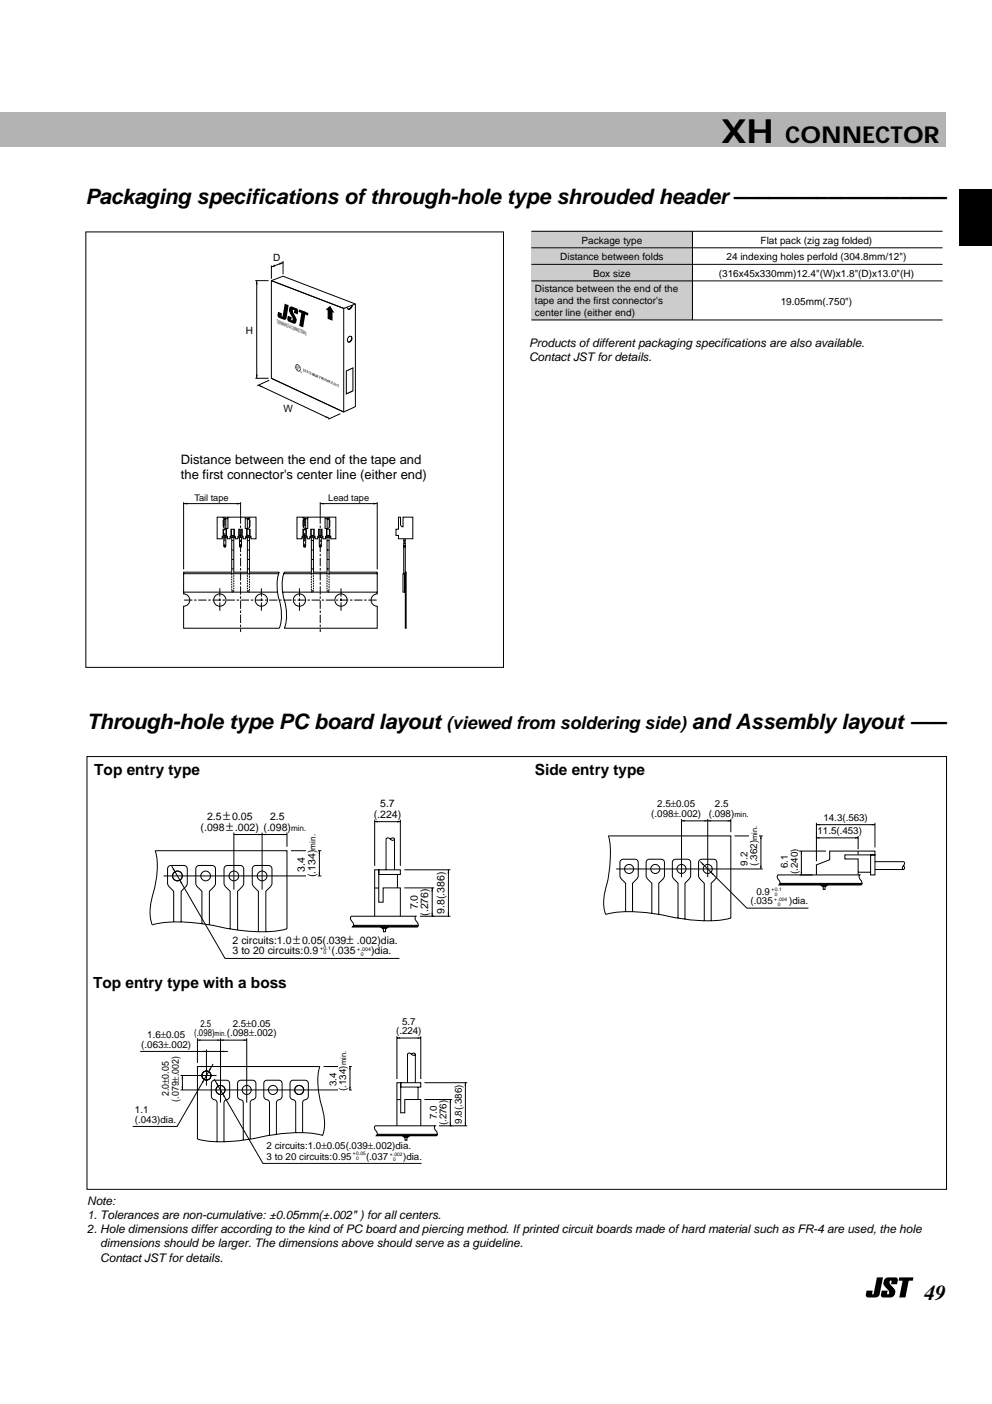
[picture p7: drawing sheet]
<svg xmlns="http://www.w3.org/2000/svg" width="210mm" height="297mm" viewBox="0 0 210 297" stroke-linecap="round" stroke-linejoin="round" font-family="sans-serif">
<path d="M-.1 23.8h200.3v7.4h-200.3z" fill="#b3b3b3"/>
<path d="M203.1 40h6.8v12h-6.8z" fill-rule="evenodd" fill="#000"/>
<path d="M185.6 270.3h1.2l-.7 3.6a.9 .9 0 0 1-.9 .6h-1.5a.49 .49 0 0 1-.5-.6l.2-.8h1.3l-.2 .7h.3zM187.3 270.5l.6-.2h1.6a.49 .49 0 0 1 .5 .6l-.2 .8h-1.3l.2-.7a.48 .48 0 0 0-.5 .4 .48 .48 0 0 0 .3 .5 1.54 1.54 0 0 1 .5 2.4l-.5 .2h-1.6a.49 .49 0 0 1-.5-.6l.2-.8h1.2l-.1 .7a.48 .48 0 0 0 .5-.4 .48 .48 0 0 0-.3-.5 1.54 1.54 0 0 1-.6-2.4zM190.3 270.3h3l-.2 .7h-.8l-.7 3.5h-1.3l.7-3.5h-.9z" fill="#000"/>
<path d="M155.4 176.8h6" fill="none" stroke="#000" stroke-width=".21"/>
<path d="M158.7 174.2h1.9v3.7h-1.9z" fill="#fff"/>
<g fill="none" stroke="#000" stroke-width=".21">
<path d="M32.8 180h27.9v16.5a30.9 30.9 0 0 1-13.3-.2 37.6 37.6 0 0 0-14.1-.9l-1.1 .3a12.5 12.5 0 0 1 .5-7.9 15.5 15.5 0 0 0 .1-7.8zM49.5 176.1v12.1M49.5 176.6h11.2M55.5 176.1v12.1M60.7 176.1v3M61.6 180h6.4M67.6 180v5.3M79.3 173.4v9.8M79.3 173.8h5.4M82.6 177.5l-.5-.2-.4 .2v6.5M82.6 177.5l.5 .3 .4-.3M82.6 177.5l.5-.2 .4 .2"/>
<path d="M83.5 177.5v6.5M84.7 173.4v9.8M34.6 185.3h33.4M36.8 195.1v-6.5a2.64 2.64 0 0 1-1.3-1.7v-3.1a.72 .72 0 0 1 .7-.7h2.7a.72 .72 0 0 1 .7 .7v3.1a2.64 2.64 0 0 1-1.3 1.7v6.5M42.7 195.4v-6.8a2.64 2.64 0 0 1-1.3-1.7v-3.1a.72 .72 0 0 1 .8-.7h2.7a.72 .72 0 0 1 .7 .7v3.1a2.64 2.64 0 0 1-1.3 1.7v7.1M48.7 196.5v-7.9a2.64 2.64 0 0 1-1.3-1.7v-3.1a.72 .72 0 0 1 .7-.7h2.8a.72 .72 0 0 1 .7 .7v3.1a2.64 2.64 0 0 1-1.3 1.7v8.2M54.7 197.1v-8.5a2.64 2.64 0 0 1-1.3-1.7v-3.1a.72 .72 0 0 1 .7-.7h2.7a.72 .72 0 0 1 .7 .7v3.1a2.64 2.64 0 0 1-1.2 1.7v8.5M74.4 193.8h13.6a.91 .91 0 0 0 .3 1.4l.2 .6-.2 .3h-13.7a.91 .91 0 0 0-.3-1.4l-.1-.6zM79.3 193.8v-9.8h.8v6.9h1v-3.1h3.6v6M80.1 184h4.6v1h-4.6zM81.1 196.4h.5v.7h-.5zM84.1 185v2.8"/>
<path d="M85.6 187.8h6.3M85.6 184h9.7M88.9 193.8h6.4M91.5 187.8v6M94.9 184v9.8"/>
<circle cx="37.5" cy="185.3" r="1.03"/>
<circle cx="43.5" cy="185.3" r="1.03"/>
<circle cx="49.5" cy="185.3" r="1.03"/>
<circle cx="55.5" cy="185.3" r="1.03"/>
</g>
<path d="M74.8 195.8h13.7l-.2 .3h-13.7zM80.5 196.1h1.7l-.5 .4-.1-.1h-.5l-.1 .1z" fill="#000" stroke="#000" stroke-width=".21"/>
<path d="M49.5 176.6l.7-.2v.3zM54.8 176.4l.7 .2-.7 .1zM55.5 176.6l.7-.2v.3zM60 176.4l.7 .2-.7 .1zM79.3 173.8l.7-.1v.3zM84 173.7l.7 .1-.7 .2zM67.6 180l.1 .7h-.3zM67.4 184.6h.3l-.1 .7zM91.3 193.1h.3l-.1 .7zM91.5 187.8l.1 .8h-.3zM94.7 193.1h.3l-.1 .7zM94.9 184l.1 .7h-.3z" fill="#000"/>
<path d="M64.9 179.3h2.4v6.3h-2.4z" fill="#fff"/>
<g fill="#000">
<path d="M144.2 173.7l.7-.2v.3zM149.1 173.5l.7 .2-.7 .1zM149.8 173.7l.6-.2v.3zM154 173.5l.6 .2-.6 .1zM161 176.8l.2 .7h-.3zM172.8 177.3l.6-.2v.3zM172.8 174.5l.6-.2v.3zM180.9 177.1l.7 .2-.7 .1zM184.5 174.3l.6 .2-.6 .1zM36.5 183.9l.3-.2 .2 .7zM38.1 186.2l.5 .6-.3 .1zM148.7 182.6l.4 .6-.6-.4z"/>
<path d="M150.4 184.5l.6 .4-.2 .2zM160.9 183.2h.3l-.2 .6zM169.6 180.1l.1 .6h-.3zM169.4 184.4h.3l-.1 .7zM84 219.6l.6-.1v.3zM88.4 219.5l.6 .1-.6 .2zM74 225.6l.2 .7h-.3zM73.9 229.9h.3l-.2 .7zM95.1 237.5h.3l-.1 .7zM95.3 232.6l.1 .7h-.3zM98.3 237.5h.3l-.1 .7zM98.5 229.1l.1 .6h-.3z"/>
</g>
<g fill="none" stroke="#000" stroke-width=".21">
<path d="M128.7 176.8h25.9v17.4a28.7 28.7 0 0 1-12.3-.2 34.9 34.9 0 0 0-13.2-.8l-.9 .3a11.3 11.3 0 0 1 .4-7.3 24 24 0 0 0 .1-9.4zM144.2 173.3v12.3M144.2 173.7h10.4M149.8 173.3v12.3M154.6 173.3v2.8M161 176.8v7M172.8 174.1v8.1M172.8 177.3h8.8M172.8 174.5h12.3M181.6 176.9v2.8M185.1 174.1v5.2M36.3 183.2l11.3 19.6h36.9"/>
<path d="M79.3 187.9h.8M130.4 183.8h31M132.4 192.9v-6a2.45 2.45 0 0 1-1.2-1.6v-2.8a.67 .67 0 0 1 .6-.7h2.6a.67 .67 0 0 1 .6 .7v2.8a2.45 2.45 0 0 1-1.2 1.6v6M137.9 193.2v-6.3a2.45 2.45 0 0 1-1.2-1.6v-2.8a.67 .67 0 0 1 .7-.7h2.5a.67 .67 0 0 1 .7 .7v2.8a2.45 2.45 0 0 1-1.2 1.6v6.6M143.5 194.3v-7.4a2.45 2.45 0 0 1-1.2-1.6v-2.8a.67 .67 0 0 1 .6-.7h2.6a.67 .67 0 0 1 .6 .7v2.8a2.45 2.45 0 0 1-1.2 1.6v7.6M148.2 182.3l9.8 9.8h13.1M149 194.8v-7.9a2.45 2.45 0 0 1-1.2-1.6v-2.8a.67 .67 0 0 1 .7-.7h2.5a.67 .67 0 0 1 .7 .7v2.8a2.45 2.45 0 0 1-1.2 1.6v7.9M164.6 185.1h17.4a.84 .84 0 0 0 .3 1.3l.1 .5-.2 .3h-17.3a.84 .84 0 0 0-.3-1.3l-.1-.5zM169.2 185.1h2.8M169.2 180.1h5.6M169.6 180.1v5M172.8 185.1v-2.1l2.8-1.1v-1.8h9.5v.8h-6.3v.8h2.8v3.4"/>
<path d="M174.2 187.4h.4v.8h-.4zM181.6 180.1v.7M181.6 184.5h2.6M184.2 180.9h.9v4.2h-.9zM185.1 182.3h6.1l.2 .4-.2 .4M185.1 184h6.1M191.2 183.1l-.3 .5 .3 .4M191.2 183.1l.2 .5-.2 .4M84 219.2v9.1M84 219.6h5M89 219.2v9.1M41.8 225.6h25.9a17.2 17.2 0 0 0 .7 9.6l.1 .8a8.1 8.1 0 0 1-.2 4.2 28.7 28.7 0 0 0-12.4 .2 34.9 34.9 0 0 1-13.2 .8l-.9-.2z"/>
<path d="M44.1 230.6h30.3M58.5 240v-6.7a.74 .74 0 0 1 .8-.7l.4-.6v-2.8a.67 .67 0 0 0-.7-.7h-2.5a.67 .67 0 0 0-.7 .7v2.8l.2 .4 .4 .3a.64 .64 0 0 1 .6 .6v6.9M64 239.6v-6.3a.74 .74 0 0 1 .8-.7l.4-.6v-2.8a.67 .67 0 0 0-.6-.7h-2.6a.67 .67 0 0 0-.6 .7v2.8l.2 .4 .4 .3a.64 .64 0 0 1 .6 .6v6.4M68.5 225.6h5.9M74 225.6v5M79.4 238.2h12.7a.84 .84 0 0 0 .3 1.3l.1 .5-.1 .3h-12.7a.84 .84 0 0 0-.3-1.3l-.2-.6zM84 238.2v-9.1h.8v6.3h.8v-2.8h3.4v5.6M84.8 229.1h4.2v.9h-4.2zM87.1 223l-.5-.2-.4 .2v6.1M87.1 223l.4 .3 .4-.3M87.1 223l.4-.2 .4 .2M87.9 223v6.1"/>
<path d="M88.5 230v2.6M89.8 232.6h5.9M89.8 229.1h9.1M92.9 238.2h6M95.3 232.6v5.6M98.5 229.1v9.1M45.9 241.5v-8.2a.74 .74 0 0 0-.8-.7l-.4-.6v-2.8a.67 .67 0 0 1 .7-.7h2.5a.67 .67 0 0 1 .7 .7v2.8l-.2 .4-.4 .3a.64 .64 0 0 0-.6 .6v8.2M52.9 241v-7.7a.74 .74 0 0 1 .8-.7l.4-.6v-2.8a.67 .67 0 0 0-.6-.7h-2.6a.67 .67 0 0 0-.6 .7v2.8l.2 .4 .4 .3a.64 .64 0 0 1 .6 .6v7.9M85.7 240.5h.4v.7h-.4z"/>
<circle cx="37.5" cy="185.3" r="1.03"/>
<circle cx="133.1" cy="183.8" r=".96"/>
<circle cx="138.7" cy="183.8" r=".96"/>
<circle cx="144.2" cy="183.8" r=".96"/>
<circle cx="149.8" cy="183.8" r=".96"/>
<circle cx="43.7" cy="227.5" r=".96"/>
<circle cx="46.7" cy="230.6" r=".96"/>
<circle cx="52.2" cy="230.6" r=".96"/>
<circle cx="57.8" cy="230.6" r=".96"/>
<circle cx="63.3" cy="230.6" r=".96"/>
</g>
<path d="M165.1 186.9h17.3l-.2 .3h-17.3zM173.6 187.2h1.6l-.5 .4-.1-.2h-.4l-.1 .2zM79.9 240h12.6l-.1 .3h-12.7zM85.1 240.3h1.6l-.5 .4-.1-.2h-.4l-.1 .2z" fill="#000" stroke="#000" stroke-width=".21"/>
<path d="M71.6 225h2.2v5.8h-2.2z" fill="#fff"/>
<path d="M38.4 229.9h.3l-.1 .7zM38.6 227.5l.1 .7h-.3zM41.8 220.1l.6-.2v.3zM43.2 228.4l-.2 .6-.3-.1zM43 222.3l.7 .1-.7 .2zM44.4 226l.2 .2-.4 .5zM45.7 229.3l.3-.2 .2 .7zM46 219.9l.7 .2-.7 .1zM46.7 220.1l.6-.2v.3zM46.7 222.4l.6-.1v.3zM47.2 231.5l.4 .5-.2 .1zM51.5 219.9l.7 .2-.7 .1z" fill="#000"/>
<g fill="none" stroke="#000" stroke-width=".21">
<path d="M18.4 160.1h181.9v91.5h-181.9zM41.8 219.7v5.2M46.7 219.7v13.6M52.2 219.7v13.6M29.7 222.4h18.5M38.2 230.6h5.9M38.2 227.5h7.6M38.6 227.5v3.1M41.8 220.1h10.4M43.7 222.1v7.6M45.1 225.1l-7.6 13.2h-9.4M45.3 228.3l10.3 17.8h33.6"/>
<path d="M84 232.6h.8"/>
<circle cx="43.7" cy="227.5" r=".96"/>
<circle cx="46.7" cy="230.6" r=".96"/>
</g>
<path d="M18.2 49.1h88.3v92h-88.3z" fill-rule="evenodd" fill="#fff"/>
<g fill="none" stroke="#000" stroke-width=".21">
<path d="M38.9 106.2v14.3M38.9 106.5h12M47 113.7h1.1M47.2 112h.7v1.3h-.7zM47.3 112v1.3M47.4 111.6v-1.7v-.3h.3l.1 2.2M47.4 109.9h.4M47.8 112v1.3M49 113.7v7.7M49 114.4h.5M49 116.4h.5M49 118.4h.5"/>
<path d="M49.5 113.7v7.7M50.9 106.2v2.8M51.9 109.7h.5M52.2 112h.7v1.3h-.7zM52.3 112v1.3M52.3 109.9h.5M52.3 114.4h.5M52.3 116.4h.5M52.3 118.4h.5M52.3 113.7v7.7M52.8 111.6v-1.7l-.1-.3h-.3l-.1 2.2M52.8 113.7v7.7"/>
<path d="M52.8 112v1.3M65.9 114.4h.4M65.9 116.4h.4M65.9 118.4h.4M65.9 113.7v7.7M66.3 113.7v7.7M67.8 106.5h12M67.8 106.2v2.8M69.2 114.4h.4M69.2 116.4h.4M69.2 118.4h.4M69.2 113.7v7.7"/>
<path d="M69.6 113.7v7.7M79.8 106.2v14.3M84.3 113.5l1.1 .2M84.7 112.5h.7M85.3 109.8h.1M85.3 110h.1M85.4 114v-4.1l.1-.3h.2l.1 11.8M85.4 109.9h.4M85.4 114v7.4M85.4 115.5h.4M85.4 115.7h.4M85.7 109.8h1.2"/>
<path d="M87.1 109.4l-.2 .4v2.8l-1.1-.1M87.3 113.3l-1.1 .4h-.4M38.9 121.4h20M38.9 125.3h19.8M49 121.1h-10.1v4.6a1.3 1.3 0 0 1 1.3 1.3 1.3 1.3 0 0 1-1.3 1.3v4.6h20.2a11.6 11.6 0 0 0-.3-7.2l-.2-1.6a7.1 7.1 0 0 1 .5-3h-6.3M49 120.4h.5M49.5 121.1h2.8M52.3 120.4h.5M59.8 125.3h20M60 121.4h19.8M65.9 121.1h-5.7a11.6 11.6 0 0 0 .3 7.2l.1 1.6a7.1 7.1 0 0 1-.4 3h19.6v-4.6a1.3 1.3 0 0 1-1.3-1.3 1.3 1.3 0 0 1 1.3-1.3v-4.6h-10.2M65.9 120.4h.4"/>
<path d="M66.3 121.1h2.9M69.2 120.4h.4M85.3 121.4h.5v3.9h-.5zM85.6 121.4v3.9M85.8 121.1h.1v11.8h-.1z"/>
<circle cx="46.5" cy="127" r="1.3"/>
<circle cx="55.3" cy="127" r="1.3"/>
<circle cx="63.4" cy="127" r="1.3"/>
<circle cx="72.2" cy="127" r="1.3"/>
</g>
<path d="M38.9 106.5l.7-.1v.3zM50.1 106.4l.8 .1-.8 .2zM67.8 106.5l.8-.1v.3zM79 106.4l.8 .1-.8 .2z" fill="#000"/>
<path d="M50.9 109v24.7M67.8 109v24.7M39 127h40.7M46.5 124.5v5M55.3 124.5v5M63.4 124.5v5M72.2 124.5v5" fill="none" stroke="#000" stroke-width=".21" stroke-dasharray="1.8 .4 .5 .4" stroke-linecap="butt"/>
<path d="M49 121.4l.1 3.9h.3l.1-.3v-3.6M49 125h.5M52.8 121.4l-.1 3.9h-.3l-.1-.3v-3.6M52.8 125h-.5M65.9 121.4l.1 3.9h.2l.1-.3v-3.6M65.9 125h.4M69.6 121.4l-.1 3.9h-.2l-.1-.3v-3.6M69.6 125h-.4" fill="none" stroke="#000" stroke-width=".21" stroke-dasharray=".4 .2" stroke-linecap="butt"/>
<path d="M47.2 109.6l.3 .2-.3 .2z" fill="#fff"/>
<path d="M45.9 109.4h8.3v4.6h-1.1v-.5h-1.1v.5h-.6v-.5h-1.1v.5h-.5v-.5h-1.1v.5h-.6v-.5h-1.1v.5h-1.1zM47.2 109.4l.3 .4-.3 .2v1.2l.1 .3 .5 .3h.4v-2.4M47.7 109.7h.5M48.7 113.7h1.1M52 113.7h1.1" fill="none" stroke="#000" stroke-width=".21"/>
<path d="M52.7 109.7l.2-.1v.4l-.2-.1z" fill="#fff"/>
<g fill="none" stroke="#000" stroke-width=".21">
<path d="M47.4 113.7v2.1h.3l.1-.3v-1.8M47.4 115.5h.4M48.9 112h.7v1.3h-.7zM49 112v1.3M49.5 112v1.3M50.3 113.7h1.1M50.5 112h.7v1.3h-.7zM50.6 112v1.3M50.7 113.7l.1 2.1h.2l.1-.3v-1.8M50.7 115.5h.4M51.2 112v1.3M51.9 109.4v2.4l.7-.1 .2-.2 .1-1.5-.2-.2 .2-.4"/>
<path d="M63.9 113.7h1.1M64.1 112h.7v1.3h-.7zM64.2 112v1.3M64.2 111.6v-1.7l.1-.3h.3l.1 2.2M64.2 109.9h.5M64.7 112v1.3M68.8 109.7h.5M69.1 112h.7v1.3h-.7zM69.2 112v1.3M69.2 109.9h.5M69.7 111.6v-1.7l-.1-.3h-.3l-.1 2.2M69.7 112v1.3"/>
</g>
<path d="M47.6 109.6v6.2" fill="none" stroke="#000" stroke-width=".21" stroke-dasharray="1.8 .5 .4 .5" stroke-linecap="butt"/>
<path d="M64.1 109.6l.3 .2-.3 .2z" fill="#fff"/>
<path d="M62.8 109.4h8.3v4.6h-1.1v-.5h-1.1v.5h-.6v-.5h-1.1v.5h-.5v-.5h-1.1v.5h-.6v-.5h-1.1v.5h-1.1zM64.1 109.4l.3 .4-.3 .2v1.2l.1 .3 .5 .3h.4v-2.4M64.6 109.7h.5M65.6 113.7h1.1M68.9 113.7h1.1" fill="none" stroke="#000" stroke-width=".21"/>
<path d="M69.6 109.7l.2-.1v.4l-.2-.1z" fill="#fff"/>
<path d="M64.2 113.7l.1 2.1h.3l.1-.3v-1.8M64.2 115.5h.5M65.8 112h.7v1.3h-.7zM65.9 112v1.3M66.4 112v1.3M67.2 113.7h1.1M67.4 112h.7v1.3h-.7zM67.5 112v1.3M67.6 113.7l.1 2.1h.2l.1-.3v-1.8M67.6 115.5h.4M68 112v1.3M68.8 109.4v2.4l.7-.1 .2-.2 .1-1.5-.3-.2 .3-.4" fill="none" stroke="#000" stroke-width=".21"/>
<path d="M64.5 109.6v6.2" fill="none" stroke="#000" stroke-width=".21" stroke-dasharray="1.8 .5 .4 .5" stroke-linecap="butt"/>
<path d="M84.3 109.4h.4v1.5a.5 .5 0 0 0 .6 .5v-2h2v4.6h-3v-.7h-.5v-1.3h.5z" fill="#fff" stroke="#000" stroke-width=".21"/>
<path d="M38.3 51.6h48.9v38.8h-48.9z" fill-rule="evenodd" fill="#fff"/>
<path d="M57.4 59.4l2.5-1 15.3 5.9v21.7l-2.5 1.2-15.3-7.2zM75.2 64.3l-2.5 .9-15.3-5.8 15.3 5.8v22l-15.3-7.2" fill="none" stroke="#000" stroke-width=".21"/>
<path d="M60.2 64.2l.9 .4-.5 2.7-.3 .4-1.3-.5-.3-.5 .1-.7 .9 .3-.1 .6 .2 .1zM61.3 65l.5-.1 1.2 .5 .1 .5-.1 .6-.8-.3 .1-.6-.3-.1a3.3 3.3 0 0 0 .8 2v.3a.55 .55 0 0 1-.7 .7l-1.2-.6-.1-.5 .1-.6 .8 .3-.1 .6 .3 .1a3.3 3.3 0 0 0-.8-2zM63.9 65.7l.8 .3-.6 3.3-.8-.4zM63.3 65.5l1.9 .7v.6l-2-.8zM68.9 65.5l.9-.8 1 1.5-.4-.2v1.9l-1.1-.4v-1.9z" fill="#000"/>
<path d="M64.7 78.3v.4z" fill="#fff"/>
<path d="M64.2 78l.5 .2v.5l-.5-.2z" fill="#000"/>
<path d="M64.2 78.1l.4 .1v.5l-.4-.2z" fill="#fff"/>
<g fill="#000">
<path d="M62.7 77.1a.83 .83 0 0 1 .8 .5 .83 .83 0 0 1-.2 1 .98 .98 0 0 1-.6-1.5zM64.2 78.2l.5 .3zM64.8 78.3l.3 .2zM64.9 78.7l.2 .2zM65.1 78.4l.3 .6zM65.1 78.4v.6zM64.8 78.7l.3-.3zM65.1 78.8l.2 .1zM65.1 78.4l.3 .2zM65.5 78.6l.2 .1-.2-.1-.1 .5zM65.5 79.1l.2 .1zM65.5 78.8l.2 .2z"/>
<path d="M65.7 78.7v.5zM65.7 78.9l.3 .2zM65.7 78.7l.3 .1zM65.7 79.2l.3 .2zM66.1 79l.3 .2zM66.1 78.9l.3 .2zM66.1 79l.3 .1zM66.2 79.1l-.1 .2zM66.2 79.2l.4 .2v.2l-.4-.2zM66.3 79l.1 .2zM66.4 79.1l.2 .1zM66.4 79l.2 .2z"/>
<path d="M66.4 79.2l.2 .1zM66.7 79.6l.2 .1zM66.7 79.2l.1 .1zM66.7 79.3l.1 .3zM66.8 79.2v.1zM66.9 79.4v.3zM66.8 79.2l.1 .1zM66.9 79.4l.2 .1zM66.9 79.5l.2 .1h-.1v.2zM67 79.6v.3zM67.1 79.3v.2zM67.1 79.6l.1 .3z"/>
<path d="M67.1 79.5l.2 .1zM67.3 79.7l.3 .2zM67.4 79.4l.2 .2zM67.6 79.5l.3 .2-.3 .1 .3-.1zM67.6 79.8l.3 .2zM68.3 80l.2 .5zM68.4 79.9l.1 .1zM67.6 79.7l.1 .4-.2-.1h.2zM68 79.7l.2 .1v.4l-.2-.1zM68 80.1v.2zM68.3 79.8l.1 .1h-.1l-.1 .5zM68.3 79.9l.2 .2-.2 .3 .2-.3z"/>
<path d="M68.6 80.2l.3 .2h-.3zM68.6 80l.3 .2zM68.7 80.1l.2 .2zM68.8 80.3v.2l-.2 .1zM68.9 80.1v.2zM68.9 80.4l.3 .4-.2-.1zM68.9 80.2l.3 .2zM68.9 80.1l.3 .2zM68.9 80.3l.3 .2-.1 .1zM69.4 80.4l-.1 .3zM69.3 80.4l.1 .1zM69.4 80.3v.6z"/>
<path d="M69.4 80.4l.1 .1zM69.5 80.4v.2zM69.3 80.5l.2 .2zM69.5 80.6l.2 .1zM69.5 80.5l.2 .1zM69.6 80.7l.2 .4zM69.6 80.4l.1 .6zM69.5 80.9l.2-.2zM69.7 80.5l.1 .1zM69.7 80.7l.1 .1zM69.9 80.7l.4 .1zM69.9 80.8l.2 .1z"/>
<path d="M70.1 80.9v.2zM69.9 81.1l.2 .1zM70.1 81.1l.1 .1zM70.1 80.9l.1 .1zM70.2 80.7l.1 .1zM70.2 80.8l.2 .5 .1-.1-.1 .2zM70.3 80.7l.1 .1zM70.3 80.8l.2 .1zM70.5 81.2l.3 .1zM70.5 81.4l.3 .1zM70.7 81.3v.1zM70.6 81.1l.2 .1z"/>
<path d="M70.5 81l.3-.1 .3 .4-.3-.3zM70.8 81.2l.2 .1zM70.8 81.5l.3 .1zM71 81.4l.1 .3zM70.8 81.3l.3 .1zM71.2 81.2l.1 .1zM71.3 81.2v.1zM71.3 81.5v.3zM71.3 81.3l.1 .1-.2 .1 .2-.1zM71.4 81.8l.2 .1zM71.5 81.4l.1 .1zM71.6 81.3v.6z"/>
<path d="M71.6 81.4l.1 .1zM71.6 81.8l.2 .2z"/>
</g>
<g fill="#fff">
<path d="M62.7 77.4l.1-.2a.7 .7 0 0 1 .6 .5 .7 .7 0 0 1-.1 .7 .73 .73 0 0 1-.6-1z"/>
<path d="M62.4 77.5h.3v.5h-.2z"/>
<path d="M63.3 77.5h.4v.5h-.3z"/>
</g>
<path d="M63.6 78.6l.2 .3z" fill="#000"/>
<path d="M63.6 78.6l.2 .2z" fill="#fff"/>
<path d="M62.4 77.6h.2v.3h-.2z" fill="#000"/>
<g fill="#fff">
<path d="M62.5 77.6l.1 .1z"/>
<path d="M62.5 77.8h.1z"/>
</g>
<path d="M62.7 77.5l.2 .1-.1 .4z" fill="#000"/>
<path d="M62.7 77.6h.2l-.1 .3z" fill="#fff"/>
<path d="M63.1 77.6h.3l-.1 .4z" fill="#000"/>
<path d="M63.2 77.6h.1v.3z" fill="#fff"/>
<path d="M62.9 77.6h.2l.1 .4-.3 .3v-.3l.2-.1z" fill="#000"/>
<path d="M62.9 77.6h.2l-.1 .1 .2 .3-.3 .2 .2-.3z" fill="#fff"/>
<path d="M63.5 77.7l.1 .2zM63.4 77.6h.2h-.1l-.1 .3zM63.5 77.7l.1 .1zM63.5 77.9h.1zM66.9 79.2l.2 .3zM67.1 79.4h.1l.1 .1zM67.1 79.6l.2 .1v.2z" fill="#000"/>
<path d="M66.2 79.2l.4 .2v.2l-.4-.2z" fill="#fff"/>
<path d="M66.2 79.2l.2 .2zM66.2 79.3l.2 .2zM66.4 79.3l.2 .2zM66.4 79.4l.2 .2z" fill="#000"/>
<path d="M68 79.7l.1 .4z" fill="#fff"/>
<path d="M68 79.8l.2 .1zM68 79.9l.2 .2zM73.2 78.4l1.6-.7v5.1l-1.6 .7z" fill="#000"/>
<path d="M73.8 71.3l.4-.1a.63 .63 0 0 1 .2 .8 .63 .63 0 0 1-.8 .2l-.1-.5zM74.4 64.6l-.3 .6-.5 .2M74.5 64.6v.2a.54 .54 0 0 1-.5 .6 .54 .54 0 0 1-.6-.4" fill="none" stroke="#000" stroke-width=".21"/>
<path d="M73.4 78.6l1.2-.6v4.6l-1.2 .6z" fill="#fff"/>
<path d="M18.2 49.1h88.3v92.1h-88.3zM54 59.4h2.8M54.3 59.4v20.6M57.4 56.2v2.8M59.9 55.2v2.8M59.9 55.5l-2.5 1M74.2 71.1a.72 .72 0 0 1 .1 .8 .72 .72 0 0 1-.7 .4M54 80h2.8M54.7 81.5l15.1 7.1M57 80.4l-2.6 1.2M72 87.5l-2.5 1.2" fill="none" stroke="#000" stroke-width=".21"/>
<path d="M57.4 56.5l.8-.6v.5zM59.1 55.6l.8-.1-.8 .6zM54.3 59.4l.2 .8h-.4zM54.1 79.2h.4l-.2 .8zM54.7 81.5l.9 .2-.4 .2zM68.8 88.3l.4-.2 .5 .4z" fill="#000"/>
<path d="M109.6 48.1h91.2v23.3h-91.2z" fill-rule="evenodd" fill="#fff"/>
<path d="M112.4 48.9h34.1v18.8h-34.1z" fill="#ccc"/>
<path d="M112.4 48.9h87M112.4 52.4h87M112.4 55.9h87M112.4 59.4h87M146.5 48.9v18.8M112.4 67.7h87" fill="none" stroke="#000" stroke-width=".21"/>
<g fill="#fff">
<path d="M37.9 95.8h54.7v7.6h-54.7z" fill-rule="evenodd"/>
<path d="M111.6 71.2h87.2v10.4h-87.2z" fill-rule="evenodd"/>
</g>
<text font-size="7.1" x="152.5" y="30.2">XH</text>
<text font-size="4.9" x="166.1" y="30.2">CONNECTOR</text>
<g font-size="4.5">
<text x="18.1" y="43.2">Packaging specifications of through-hole type shrouded header––––––––––––––––––</text>
<text x="18.3" y="154.2">Through-hole type PC board layout</text>
<text x="146.4" y="154.2">and Assembly layout –––</text>
<text x="195.6" y="274.9">49</text>
</g>
<text font-size="3.8" x="94.5" y="154.2">(viewed from soldering side)</text>
<g font-size="3.2">
<text x="19.9" y="164">Top entry type</text>
<text x="113.2" y="164">Side entry type</text>
<text x="19.7" y="209.1">Top entry type with a boss</text>
</g>
<g font-size="2.8">
<text x="38.3" y="98.1">Distance between the end of the tape and</text>
<text x="38.3" y="101.3">the first connector's center line (either end)</text>
</g>
<g font-size="2.7">
<text x="47.2" y="173.5">±</text>
<text x="47.9" y="175.7">±</text>
<text x="62" y="199.7">±</text>
<text x="73.3" y="199.7">±</text>
</g>
<g font-size="2.5">
<text x="112" y="73.3">Products of different packaging specifications are also available.</text>
<text x="112" y="76.3">Contact JST for details.</text>
<text x="18.4" y="254.9">Note:</text>
<text x="18.4" y="257.9">1. Tolerances are non-cumulative: ±0.05mm(±.002&quot; ) for all centers.</text>
<text x="18.4" y="260.9">2. Hole dimensions differ according to the kind of PC board and piercing method. If printed circuit boards made of hard material such as FR-4 are used, the hole</text>
<text x="21.2" y="263.9">dimensions should be larger. The dimensions above should serve as a guideline.</text>
<text x="21.2" y="266.9">Contact JST for details.</text>
</g>
<g font-size="2.2">
<text x="43.8" y="173.5">2.5</text>
<text x="49.1" y="173.5">0.05</text>
<text x="57.2" y="173.5">2.5</text>
<text x="79.1" y="173">(.224)</text>
<text x="80.5" y="170.8">5.7</text>
<text x="42.5" y="175.7">(.098</text>
<text x="49.7" y="175.7">.002) (.098)</text>
<text x="64.5" y="184.5" transform="rotate(-90 64.5 184.5)">3.4</text>
<text x="66.7" y="185.5" transform="rotate(-90 66.7 185.5)">(.134)</text>
<text x="88.4" y="192.4" transform="rotate(-90 88.4 192.4)">7.0</text>
<text x="90.6" y="193.7" transform="rotate(-90 90.6 193.7)">(.276)</text>
<text x="94" y="193.4" transform="rotate(-90 94 193.4)">9.8(.386)</text>
<text x="49.2" y="199.7">2 circuits:1.0</text>
<text x="49.2" y="201.9">3 to 20 circuits:0.9</text>
<text x="63.9" y="199.7">0.05(.039</text>
<text x="70.2" y="201.9">(.035</text>
<text x="75.5" y="199.7">.002)dia.</text>
<text x="78.5" y="201.9">)dia.</text>
</g>
<g font-size="2.1">
<text x="123.1" y="51.5">Package type</text>
<text x="160.9" y="51.5">Flat pack (zig zag folded)</text>
<text x="57.8" y="55.1">D</text>
<text x="118.5" y="55">Distance between folds</text>
<text x="125.5" y="58.5">Box size</text>
<text x="152.1" y="58.5">(316x45x330mm)12.4&quot;(W)x1.8&quot;(D)x13.0&quot;(H)</text>
<text x="153.7" y="55">24 indexing holes perfold (304.8mm/12&quot;)</text>
<text x="113.2" y="61.9">Distance between the end of the</text>
<text x="113.2" y="64.3">tape and the first connector's</text>
<text x="165.2" y="64.5">19.05mm(.750&quot;)</text>
<text x="52" y="70.6">H</text>
<text x="113.2" y="66.8">center line (either end)</text>
<text x="60" y="87.2">W</text>
<text x="137.8" y="172.9">(.098±.002)</text>
<text x="139.1" y="170.8">2.5±0.05</text>
<text x="150" y="172.9">(.098)</text>
<text x="151.3" y="170.8">2.5</text>
<text x="174.2" y="173.7">14.3(.563)</text>
<text x="173" y="176.5">11.5(.453)</text>
<text x="158.1" y="183.1" transform="rotate(-90 158.1 183.1)">9.2</text>
<text x="160.2" y="183.1" transform="rotate(-90 160.2 183.1)">(.362)</text>
<text x="166.7" y="183.6" transform="rotate(-90 166.7 183.6)">6.1</text>
<text x="168.8" y="184.9" transform="rotate(-90 168.8 184.9)">(.240)</text>
<text x="158.8" y="191.4">(.035</text>
<text x="160.1" y="189.3">0.9</text>
<text x="167" y="191.4">)dia.</text>
<text x="29.9" y="221.7">(.063±.002)</text>
<text x="31.2" y="219.6">1.6±0.05</text>
<text x="41.1" y="219.3">(.098)</text>
<text x="42.4" y="217.2">2.5</text>
<text x="48" y="219.3">(.098±.002)</text>
<text x="49.2" y="217.2">2.5±0.05</text>
<text x="83.8" y="218.8">(.224)</text>
<text x="85.1" y="216.8">5.7</text>
<text x="35.7" y="231.9" transform="rotate(-90 35.7 231.9)">2.0±0.05</text>
<text x="37.8" y="233" transform="rotate(-90 37.8 233)">(.079±.002)</text>
<text x="71.2" y="229.9" transform="rotate(-90 71.2 229.9)">3.4</text>
<text x="73.3" y="230.8" transform="rotate(-90 73.3 230.8)">(.134)</text>
<text x="28.6" y="235.5">1.1</text>
<text x="28.6" y="237.5">(.043)dia.</text>
<text x="92.4" y="236.8" transform="rotate(-90 92.4 236.8)">7.0</text>
<text x="94.5" y="238.1" transform="rotate(-90 94.5 238.1)">(.276)</text>
<text x="97.7" y="237.8" transform="rotate(-90 97.7 237.8)">9.8(.386)</text>
<text x="56.4" y="243">2 circuits:1.0±0.05(.039±.002)dia.</text>
<text x="56.4" y="245.4">3 to 20 circuits:0.95</text>
<text x="77.5" y="245.4">(.037</text>
<text x="85.3" y="245.4">)dia.</text>
</g>
<g font-size="1.9">
<text x="41.2" y="105.9">Tail tape</text>
<text x="69.5" y="105.9">Lead tape</text>
</g>
<g font-size="1.7">
<text x="61.6" y="175.7">min.</text>
<text x="66.7" y="179.7" transform="rotate(-90 66.7 179.7)">min.</text>
</g>
<g font-size="1.6">
<text x="155.4" y="172.9">min.</text>
<text x="160.2" y="177.7" transform="rotate(-90 160.2 177.7)">min.</text>
<text x="45.4" y="219.3">min.</text>
<text x="73.3" y="225.4" transform="rotate(-90 73.3 225.4)">min.</text>
</g>
<g font-size="1.1">
<text x="58.6" y="68.3" transform="rotate(22 58.6 68.3)">TERM</text>
<text x="59.9" y="68.9" transform="rotate(22 59.9 68.9)">INALS &amp; CONNECTORS</text>
<text x="67.7" y="200.9">+0.1</text>
<text x="68.5" y="201.9">0</text>
<text x="75.6" y="201.2">+.004</text>
<text x="76.3" y="202.2">0</text>
</g>
<g font-size="1">
<text x="163.3" y="188.6">+0.1</text>
<text x="163.8" y="190.7">+.004</text>
<text x="164" y="189.5">0</text>
<text x="164.6" y="191.6">0</text>
<text x="74.7" y="244.4">+0.05</text>
<text x="75.4" y="245.4">0</text>
<text x="82.5" y="244.7">+.002</text>
<text x="83.2" y="245.6">0</text>
</g>
</svg>
